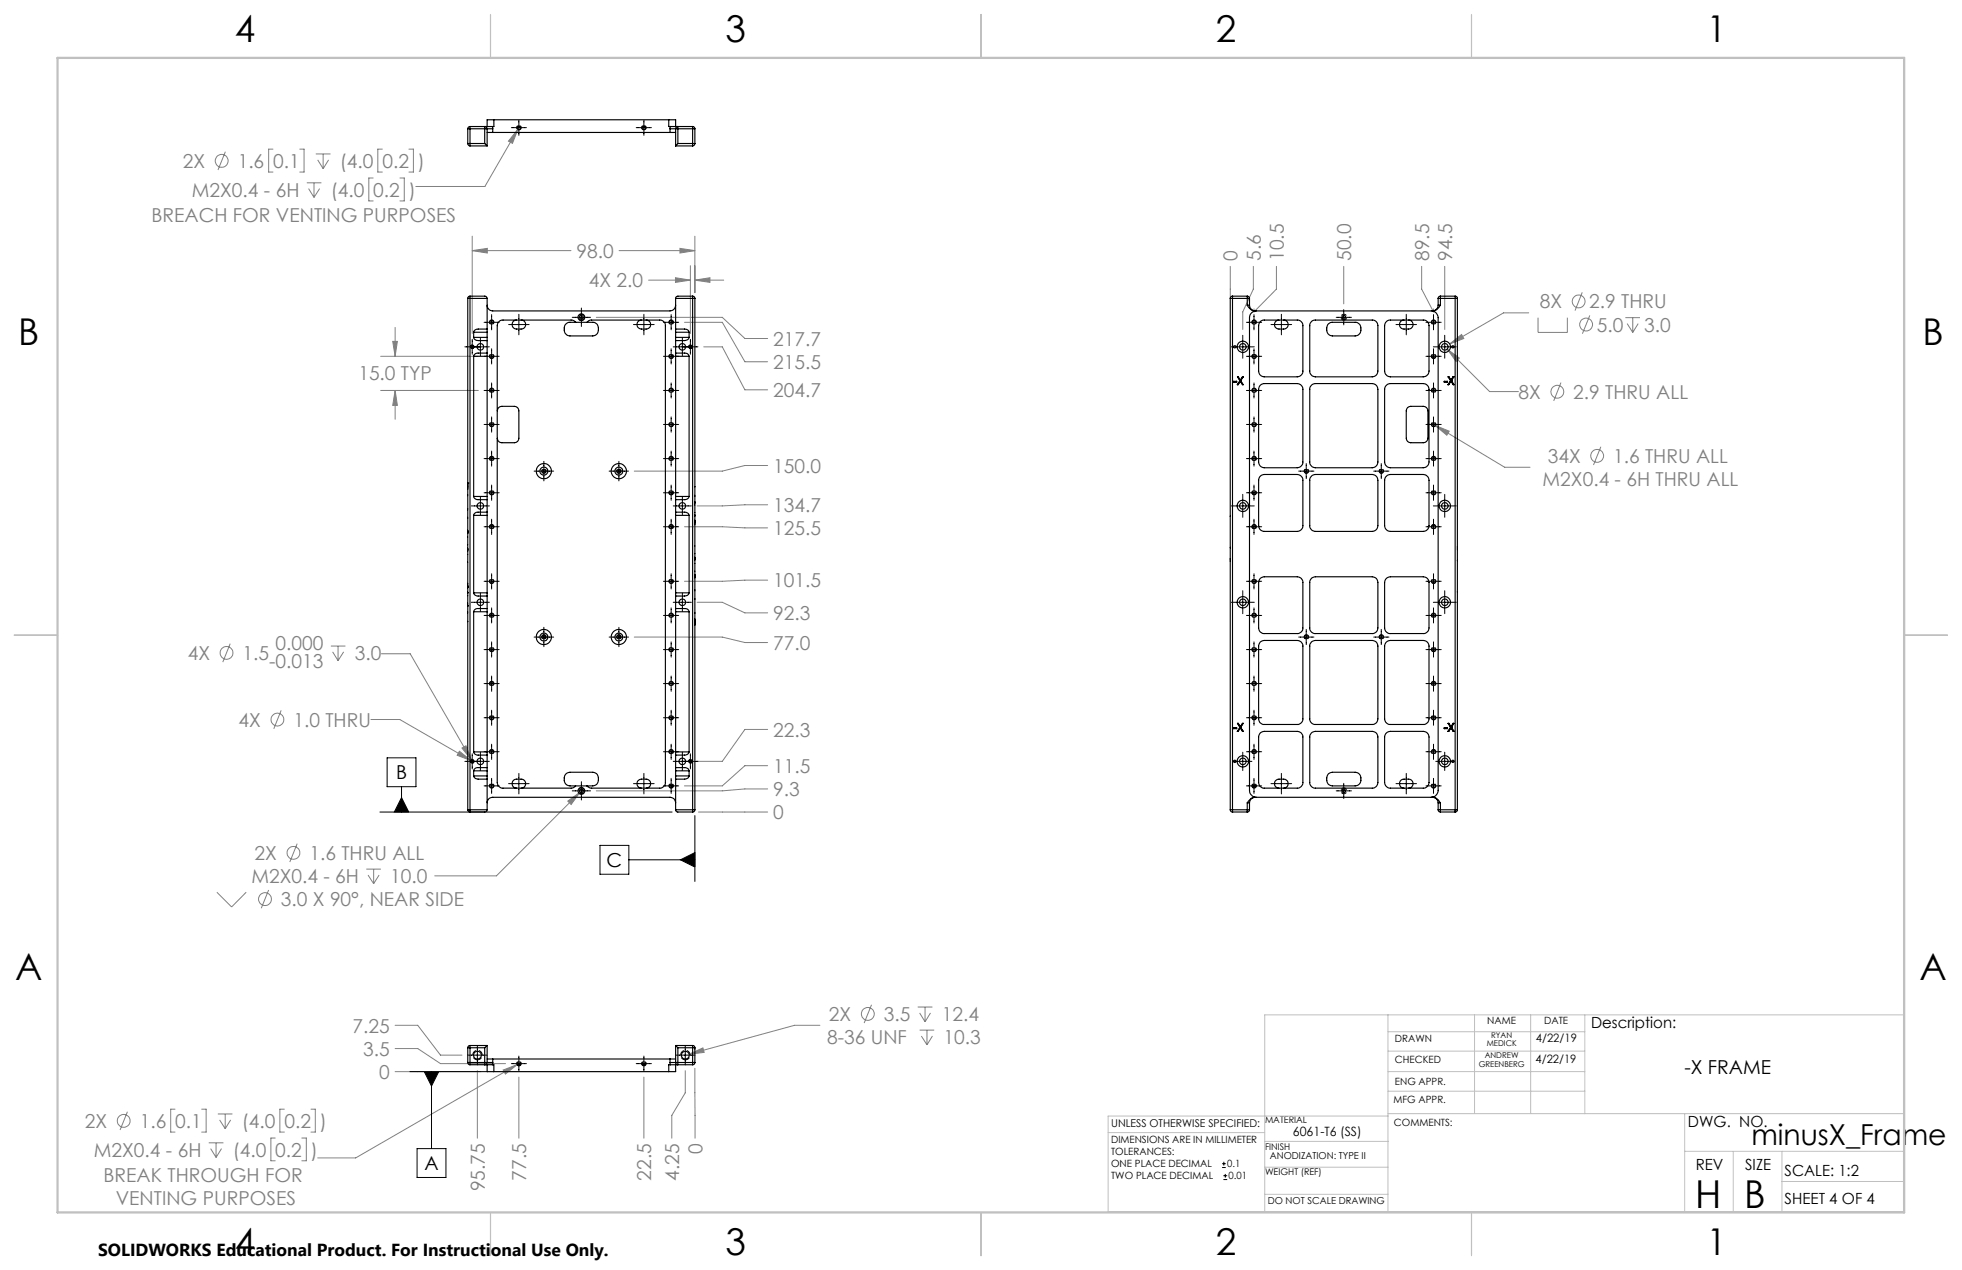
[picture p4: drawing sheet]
<svg xmlns="http://www.w3.org/2000/svg" width="432mm" height="279mm" viewBox="0 0 432 279" stroke-linecap="round" stroke-linejoin="round" font-family="sans-serif">
<g fill="none" stroke="#808080" stroke-width=".22">
<path d="M49.6 33.4l-1.6 4M60.1 32.8h-1v5.1h1M66 32.8h.9v5.1h-.9M69.5 33.9h3.2M69.9 35.2l1.2 1.9M71.1 33.9v3.2M72.3 35.2l-1.2 1.9M82.1 39.2h-.9v5h.9M84.1 32.8h-1v5.1h1M88 39.2h1v5h-1M90 32.8h1v5.1h-1M114 28.4l-1.2 3.1-.9-.5z"/>
<path d="M114 28.4l-7.3 12.6h-15.2M67.5 40.2h3.2M67.9 41.5l1.2 1.9M69.1 40.2v3.2M70.3 41.5l-1.2 1.9M103.9 55.1l3.3-.5v1.1zM103.9 52v21.4M103.9 55.1h21.8M136.2 55.1h16.7M149.6 54.6l3.3 .5-3.3 .6zM151.9 58.5v14.9M152.9 52v12.4"/>
<path d="M270.8 58.6v7.1M275.8 58.6v5l-2.3 5v3.9M280.9 58.6v5l-4.9 5v-.7M295.7 58.6v8.3M312.9 58.6v5l2.6 5v-.7M318 58.6v13.9M83.8 78.4h21.5M86.4 75.1h1.1l-.5 3.3zM87 72v6.4M131.2 69.8h27.8l4.9 4.7h5M142.7 61.6h9.2M148.7 61.1l3.2 .5-3.2 .5z"/>
<path d="M150.6 70.9h8.4l4.9 8.7h5M152.9 61.6l3.3-.5v1zM152.9 61.6h6.4M154.9 76.3h4.1l4.9 9.5h5M318.5 76.8l2.7 2-.7 .7zM318.5 76.8l9.3 9.3h6.4M319.1 75.7l2.6-2.1 .5 .9zM336.4 68.8h-5.5l-11.8 6.9M338.5 69.9v3.2h6.4v-3.2M348.2 64.3l-1.6 4M349.9 69.4l-1.6 4M357.7 69.9h3.2"/>
<path d="M358.1 71.2l1.2 1.9M359.3 69.9v3.2M360.5 71.2l-1.2 1.9M83.8 85.9h21.5M87 85.9l.5 3.3h-1.1zM87 85.9v6.4M315.8 93.6l3.1 1.3-.5 .8zM315.8 93.6l15.4 9.2h5.5M343.5 84.2l-1.6 4M352.3 98.3l-1.6 4M150.6 115.9h8.4l4.9 .2h5M168.9 102.4h-5l-4.9 1.2h-19.4"/>
<path d="M168.9 111.1l-15.5 .2M153.4 132.5h5.6l4.9 2.3h5M168.9 127.6h-5l-4.9 .3h-8.4M50.7 141.6l-1.7 4.1M61.9 156.3l-1.6 4M72.8 142.1h3.2M73.2 143.4l1.2 1.9M74.4 142.1v3.2M75.6 143.4l-1.2 1.9M81.6 158.3h6.4l15.7 9.1M83.9 143.8h6.4l13.5 23.4M139.6 140.2h19.4l4.9 1.2h5"/>
<path d="M101.1 165.3l2.6 2.1-3.1-1.2zM101.7 164.6l.9-.5 1.2 3.1zM125 176.2l2.7-1.9-2 2.7zM127.7 174.3l-18.4 18.4h-13.6M153.7 178.6h15.2M168.9 173.6h-5l-4.9 .4h-27.8M168.9 168.5h-5l-4.9 4.4h-8.4M168.9 160.5h-5l-4.9 7h-5.6M47.7 196.3l3.3 3.2 3.2-3.2M59.1 195.8l-1.6 4M65.4 185.6l-1.6 4.1M80.6 191.2h3.2"/>
<path d="M81 192.5l1.2 1.9M82.2 191.2v3.2M83.4 192.5l-1.2 1.9M87 235.8h18.9M87 225.6h4.9l5 6.5h4.8M87 230.7h4.9l5 3.3h14.4M105.1 235.5v14.9M110.7 235.4l3.1-1.2-2.6 2.1zM113.8 234.2l-35.5 20.5h-8.4M114.2 237v13.4M141.7 237v13.4M150.8 235.5v4.9l-3 5v5"/>
<path d="M151.7 231.9l3-1.4 .3 1zM152.9 235l.1 15.4M180.4 225.6h-5.5l-23.2 6.3M191.8 221.1l-1.6 4M202 221.5h3.2M202.4 222.8l1.2 2M202.4 226.6h3.2M202.8 227.9l1.2 2M203.6 221.5v3.3M204 226.6v3.3M204.8 222.8l-1.2 2M205.2 227.9l-1.2 2"/>
<path d="M28 244.6l-1.6 4M38.5 244h-.9v5.1h.9M44.4 244h1v5.1h-1M45.9 251.4h3.3M46.4 252.7l1.2 1.9M47.6 251.4v3.2M47.9 245.1h3.3M48.3 246.4l1.3 1.9M48.8 252.7l-1.2 1.9M49.6 245.1v3.2M50.8 246.4l-1.2 1.9M60.6 250.4h-1v5h1"/>
<path d="M62.6 244h-1v5.1h1M66.4 250.4h1v5h-1M68.4 244h1v5.1h-1"/>
<circle cx="48.8" cy="35.4" r="1.41"/>
<circle cx="347.4" cy="66.3" r="1.42"/>
<circle cx="349.1" cy="71.4" r="1.41"/>
<circle cx="342.8" cy="86.2" r="1.41"/>
<circle cx="351.5" cy="100.3" r="1.42"/>
<circle cx="49.9" cy="143.6" r="1.4"/>
<circle cx="61.1" cy="158.3" r="1.41"/>
<circle cx="58.3" cy="197.8" r="1.41"/>
<circle cx="64.6" cy="187.6" r="1.42"/>
<circle cx="191" cy="223.1" r="1.41"/>
<circle cx="27.2" cy="246.6" r="1.41"/>
</g>
<g fill="none" stroke="#000" stroke-width=".22">
<path d="M112.5 28.1h3.4M114.2 26.4v3.4M140 28.1h3.4M141.7 26.4v3.4M102.3 76.3h5.4M103.9 75.9l-.2 .1-.1 .3M103.9 74.6v3.3M104.3 76.3l-.2 .4h-.2M105.7 74.3v4M106.5 70.9h3.4M106.5 78.4h3.4M108.2 69.2v3.4"/>
<path d="M108.2 76.7v3.4M111.9 71.4h4.6M114.2 69.1v4.6M125.9 69.8h4.1M128 67.8v4M139.4 71.4h4.6M141.7 69.1v4.6M146 70.9h3.4M146 78.4h3.4M147.7 69.2v3.4M147.7 76.7v3.4M148.2 76.3h5.4"/>
<path d="M150.2 74.3v4M151.9 75.9l-.3 .4M151.9 74.6v3.3M152.3 76.3l-.1 .3-.3 .1M271 76.3h5M273.5 73.8v5M274.3 70.9h3.4M274.3 78.4h3.4M276 69.2v3.4M276 76.7v3.4M279.7 71.4h4.6M282 69.1v4.6"/>
<path d="M294.1 69.8h3.3M295.7 68.1v3.4M307.2 71.4h4.5M309.5 69.1v4.6M313.8 70.9h3.4M313.8 78.4h3.4M315.5 76.3h5M315.5 69.2v3.4M315.5 76.7v3.4M318 73.8v5M106.5 85.9h3.4M106.5 93.4h3.4"/>
<path d="M108.2 84.2v3.4M108.2 91.7v3.4M108.2 99.2v3.4M146 85.9h3.4M146 93.4h3.4M147.7 84.2v3.4M147.7 91.7v3.4M147.7 99.2v3.4M274.3 85.9h3.4M274.3 93.4h3.4M276 84.2v3.4M276 91.7v3.4"/>
<path d="M276 99.2v3.4M313.8 85.9h3.4M313.8 93.4h3.4M315.5 84.2v3.4M315.5 91.7v3.4M315.5 99.2v3.4M103.7 111.3h4M105.7 109.3v4M106.5 100.9h3.4M106.5 115.9h3.4M106.5 108.4h3.4M108.2 106.7v3.4"/>
<path d="M108.2 114.2v3.4M117.5 103.6h4.3M119.7 101.5v4.3M134.1 103.6h4.2M136.2 101.5v4.3M146 100.9h3.4M146 115.9h3.4M146 108.4h3.4M147.7 106.7v3.4M147.7 114.2v3.4M148.2 111.3h4M150.2 109.3v4"/>
<path d="M271 111.3h5M273.5 108.8v5M274.3 100.9h3.4M274.3 115.9h3.4M274.3 108.4h3.4M276 106.7v3.4M276 114.2v3.4M285.8 103.6h3.4M287.5 102v3.3M302.3 103.6h3.4M304 102v3.3M313.8 100.9h3.4"/>
<path d="M313.8 115.9h3.4M313.8 108.4h3.4M315.5 111.3h5M315.5 106.7v3.4M315.5 114.2v3.4M318 108.8v5M103.7 132.5h4M105.7 130.5v4M106.5 127.9h3.4M106.5 135.4h3.4M108.2 126.2v3.4M108.2 133.7v3.4"/>
<path d="M119.7 138v4.3M136.2 138v4.3M146 127.9h3.4M146 135.4h3.4M147.7 126.2v3.4M147.7 133.7v3.4M148.2 132.5h4M150.2 130.5v4M271 132.5h5M273.5 130v5M274.3 127.9h3.4M274.3 135.4h3.4"/>
<path d="M276 126.2v3.4M276 133.7v3.4M287.5 138.5v3.3M304 138.5v3.3M313.8 127.9h3.4M313.8 135.4h3.4M315.5 132.5h5M315.5 126.2v3.4M315.5 133.7v3.4M318 130v5M106.5 157.9h3.4M106.5 142.9h3.4"/>
<path d="M106.5 150.4h3.4M108.2 141.2v3.4M108.2 148.7v3.4M108.2 156.2v3.4M117.5 140.2h4.3M134.1 140.2h4.2M146 157.9h3.4M146 142.9h3.4M146 150.4h3.4M147.7 141.2v3.4M147.7 148.7v3.4M147.7 156.2v3.4"/>
<path d="M274.3 157.9h3.4M274.3 142.9h3.4M274.3 150.4h3.4M276 141.2v3.4M276 148.7v3.4M276 156.2v3.4M285.8 140.2h3.4M302.3 140.2h3.4M313.8 157.9h3.4M313.8 142.9h3.4M313.8 150.4h3.4M315.5 141.2v3.4"/>
<path d="M315.5 148.7v3.4M315.5 156.2v3.4M83.6 178.6h64.3M85.2 166.7h6.3v6.4h-6.3zM88.4 175.5l1.6 3.1h-3.2zM88.4 173.1v5.5M102.3 167.5h5.4M103.9 167.1l-.2 .1-.1 .3M103.9 165.8v3.4M104.3 167.5l-.4 .4M105.7 165.5v4M106.5 172.9h3.4"/>
<path d="M106.5 165.4h3.4M108.2 163.7v3.4M108.2 171.2v3.4M111.9 172.4h4.6M114.2 170.1v4.6M125.9 174h4.1M128 172v4M139.4 172.4h4.6M141.7 170.1v4.6M146 172.9h3.4M146 165.4h3.4M147.7 163.7v3.4"/>
<path d="M147.7 171.2v3.4M148.2 167.5h5.4M150.2 165.5v4M151.9 167.1l-.3 .4M151.9 165.8v3.4M152.3 167.5l-.4 .4M152.9 179.4v14.5M271.5 167.5h4M273.5 165.5v4M274.3 172.9h3.4M274.3 165.4h3.4M276 163.7v3.4"/>
<path d="M276 171.2v3.4M279.7 172.4h4.6M282 170.1v4.6M294.1 174h3.3M295.7 172.3v3.4M307.2 172.4h4.5M309.5 170.1v4.6M313.8 172.9h3.4M313.8 165.4h3.4M315.5 163.7v3.4M315.5 171.2v3.4M316 167.5h4"/>
<path d="M318 165.5v4M132 186h6.4v6.3h-6.4zM138.4 189.2h14.5M149.8 189.2l3.1-1.6v3.1zM90.2 235.8h17.2M93.4 235.8h3.2l-1.6 3.1zM95 235.8v16.9M102.9 232.1h4.3M105.1 230v4.3M112.5 234h3.4M114.2 232.3v3.4M140 234h3.4"/>
<path d="M141.7 232.3v3.4M148.7 232.1h4.3M150.8 230v4.3M91.8 252.7h6.3v6.3h-6.3zM269 256.9h.8M269 256h.8M269.2 259.5h.9M269.2 258.7h.9M269.3 255.6v.8M269.7 258.3v.8"/>
</g>
<g fill="none" stroke="#000" stroke-width=".22" stroke-dasharray="1.3 .6" stroke-linecap="butt">
<path d="M114.2 28.6a.5 .5 0 0 1-.4-.7 .5 .5 0 0 1 .8-.1 .5 .5 0 0 1-.3 .8h-.1M141.7 28.6a.5 .5 0 0 1-.4-.7 .5 .5 0 0 1 .8-.1 .5 .5 0 0 1-.3 .8h-.1M108.2 70.4a.5 .5 0 0 0-.4 .7 .5 .5 0 0 0 .8 .1 .5 .5 0 0 0-.3-.8h-.1M108.2 78.9a.5 .5 0 0 1-.4-.7 .5 .5 0 0 1 .8-.1 .5 .5 0 0 1-.3 .8h-.1M147.7 70.4a.5 .5 0 0 0-.4 .7 .5 .5 0 0 0 .8 .1 .5 .5 0 0 0-.3-.8h-.1M147.7 78.9a.5 .5 0 0 1-.4-.7 .5 .5 0 0 1 .8-.1 .5 .5 0 0 1-.3 .8h-.1M276 70.4a.5 .5 0 0 1 .5 .7 .5 .5 0 0 1-.9 .1 .5 .5 0 0 1 .3-.8h.1M276 78.9a.5 .5 0 0 0 .5-.7 .5 .5 0 0 0-.9-.1 .5 .5 0 0 0 .3 .8h.1M315.5 70.4a.5 .5 0 0 1 .5 .7 .5 .5 0 0 1-.9 .1 .5 .5 0 0 1 .3-.8h.1M315.5 78.9a.5 .5 0 0 0 .5-.7 .5 .5 0 0 0-.9-.1 .5 .5 0 0 0 .3 .8h.1M108.2 85.4a.5 .5 0 0 0-.4 .7 .5 .5 0 0 0 .8 .1 .5 .5 0 0 0-.3-.8h-.1M108.2 93.9a.5 .5 0 0 1-.4-.7 .5 .5 0 0 1 .8-.1 .5 .5 0 0 1-.3 .8h-.1"/>
<path d="M147.7 85.4a.5 .5 0 0 0-.4 .7 .5 .5 0 0 0 .8 .1 .5 .5 0 0 0-.3-.8h-.1M147.7 93.9a.5 .5 0 0 1-.4-.7 .5 .5 0 0 1 .8-.1 .5 .5 0 0 1-.3 .8h-.1M276 85.4a.5 .5 0 0 1 .5 .7 .5 .5 0 0 1-.9 .1 .5 .5 0 0 1 .3-.8h.1M276 93.9a.5 .5 0 0 0 .5-.7 .5 .5 0 0 0-.9-.1 .5 .5 0 0 0 .3 .8h.1M315.5 85.4a.5 .5 0 0 1 .5 .7 .5 .5 0 0 1-.9 .1 .5 .5 0 0 1 .3-.8h.1M315.5 93.9a.5 .5 0 0 0 .5-.7 .5 .5 0 0 0-.9-.1 .5 .5 0 0 0 .3 .8h.1M108.2 100.4a.5 .5 0 0 0-.4 .7 .5 .5 0 0 0 .8 .1 .5 .5 0 0 0-.3-.8h-.1M108.2 115.4a.5 .5 0 0 0-.4 .7 .5 .5 0 0 0 .8 .1 .5 .5 0 0 0-.3-.8h-.1M108.2 108.9a.5 .5 0 0 1-.4-.7 .5 .5 0 0 1 .8-.1 .5 .5 0 0 1-.3 .8h-.1M119.7 104.1a.5 .5 0 0 1-.4-.7 .5 .5 0 0 1 .8-.1 .5 .5 0 0 1-.3 .8h-.1M136.2 104.1a.5 .5 0 0 1-.4-.7 .5 .5 0 0 1 .8-.1 .5 .5 0 0 1-.3 .8h-.1M147.7 100.4a.5 .5 0 0 0-.4 .7 .5 .5 0 0 0 .8 .1 .5 .5 0 0 0-.3-.8h-.1"/>
<path d="M147.7 115.4a.5 .5 0 0 0-.4 .7 .5 .5 0 0 0 .8 .1 .5 .5 0 0 0-.3-.8h-.1M147.7 108.9a.5 .5 0 0 1-.4-.7 .5 .5 0 0 1 .8-.1 .5 .5 0 0 1-.3 .8h-.1M276 100.4a.5 .5 0 0 1 .5 .7 .5 .5 0 0 1-.9 .1 .5 .5 0 0 1 .3-.8h.1M276 115.4a.5 .5 0 0 1 .5 .7 .5 .5 0 0 1-.9 .1 .5 .5 0 0 1 .3-.8h.1M276 108.9a.5 .5 0 0 0 .5-.7 .5 .5 0 0 0-.9-.1 .5 .5 0 0 0 .3 .8h.1M287.5 104.1a.5 .5 0 0 0 .5-.7 .5 .5 0 0 0-.9-.1 .5 .5 0 0 0 .3 .8h.1M304 104.1a.5 .5 0 0 0 .5-.7 .5 .5 0 0 0-.9-.1 .5 .5 0 0 0 .3 .8h.1M315.5 100.4a.5 .5 0 0 1 .5 .7 .5 .5 0 0 1-.9 .1 .5 .5 0 0 1 .3-.8h.1M315.5 115.4a.5 .5 0 0 1 .5 .7 .5 .5 0 0 1-.9 .1 .5 .5 0 0 1 .3-.8h.1M315.5 108.9a.5 .5 0 0 0 .5-.7 .5 .5 0 0 0-.9-.1 .5 .5 0 0 0 .3 .8h.1M108.2 128.4a.5 .5 0 0 0 .5-.7 .5 .5 0 0 0-.9-.1 .5 .5 0 0 0 .3 .8h.1M108.2 134.9a.5 .5 0 0 1 .5 .7 .5 .5 0 0 1-.9 .1 .5 .5 0 0 1 .3-.8h.1"/>
<path d="M119.7 139.6a.5 .5 0 0 1 .5 .8 .5 .5 0 0 1-.9 0 .5 .5 0 0 1 .3-.8h.1M136.2 139.6a.5 .5 0 0 1 .5 .8 .5 .5 0 0 1-.9 0 .5 .5 0 0 1 .3-.8h.1M147.7 128.4a.5 .5 0 0 0 .5-.7 .5 .5 0 0 0-.9-.1 .5 .5 0 0 0 .3 .8h.1M147.7 134.9a.5 .5 0 0 1 .5 .7 .5 .5 0 0 1-.9 .1 .5 .5 0 0 1 .3-.8h.1M276 128.4a.5 .5 0 0 1-.4-.7 .5 .5 0 0 1 .8-.1 .5 .5 0 0 1-.3 .8h-.1M276 134.9a.5 .5 0 0 0-.4 .7 .5 .5 0 0 0 .8 .1 .5 .5 0 0 0-.3-.8h-.1M287.5 139.6a.5 .5 0 0 0-.4 .8 .5 .5 0 0 0 .8 0 .5 .5 0 0 0-.3-.8h-.1M304 139.6a.5 .5 0 0 0-.4 .8 .5 .5 0 0 0 .8 0 .5 .5 0 0 0-.3-.8h-.1M315.5 128.4a.5 .5 0 0 1-.4-.7 .5 .5 0 0 1 .8-.1 .5 .5 0 0 1-.3 .8h-.1M315.5 134.9a.5 .5 0 0 0-.4 .7 .5 .5 0 0 0 .8 .1 .5 .5 0 0 0-.3-.8h-.1M108.2 158.4a.5 .5 0 0 0 .5-.7 .5 .5 0 0 0-.9-.1 .5 .5 0 0 0 .3 .8h.1M108.2 143.4a.5 .5 0 0 0 .5-.7 .5 .5 0 0 0-.9-.1 .5 .5 0 0 0 .3 .8h.1"/>
<path d="M108.2 149.9a.5 .5 0 0 1 .5 .7 .5 .5 0 0 1-.9 .1 .5 .5 0 0 1 .3-.8h.1M147.7 158.4a.5 .5 0 0 0 .5-.7 .5 .5 0 0 0-.9-.1 .5 .5 0 0 0 .3 .8h.1M147.7 143.4a.5 .5 0 0 0 .5-.7 .5 .5 0 0 0-.9-.1 .5 .5 0 0 0 .3 .8h.1M147.7 149.9a.5 .5 0 0 1 .5 .7 .5 .5 0 0 1-.9 .1 .5 .5 0 0 1 .3-.8h.1M276 158.4a.5 .5 0 0 1-.4-.7 .5 .5 0 0 1 .8-.1 .5 .5 0 0 1-.3 .8h-.1M276 143.4a.5 .5 0 0 1-.4-.7 .5 .5 0 0 1 .8-.1 .5 .5 0 0 1-.3 .8h-.1M276 149.9a.5 .5 0 0 0-.4 .7 .5 .5 0 0 0 .8 .1 .5 .5 0 0 0-.3-.8h-.1M315.5 158.4a.5 .5 0 0 1-.4-.7 .5 .5 0 0 1 .8-.1 .5 .5 0 0 1-.3 .8h-.1M315.5 143.4a.5 .5 0 0 1-.4-.7 .5 .5 0 0 1 .8-.1 .5 .5 0 0 1-.3 .8h-.1M315.5 149.9a.5 .5 0 0 0-.4 .7 .5 .5 0 0 0 .8 .1 .5 .5 0 0 0-.3-.8h-.1M108.2 173.4a.5 .5 0 0 0 .5-.7 .5 .5 0 0 0-.9-.1 .5 .5 0 0 0 .3 .8h.1M108.2 164.9a.5 .5 0 0 1 .5 .7 .5 .5 0 0 1-.9 .1 .5 .5 0 0 1 .3-.8h.1"/>
<path d="M147.7 173.4a.5 .5 0 0 0 .5-.7 .5 .5 0 0 0-.9-.1 .5 .5 0 0 0 .3 .8h.1M147.7 164.9a.5 .5 0 0 1 .5 .7 .5 .5 0 0 1-.9 .1 .5 .5 0 0 1 .3-.8h.1M276 173.4a.5 .5 0 0 1-.4-.7 .5 .5 0 0 1 .8-.1 .5 .5 0 0 1-.3 .8h-.1M276 164.9a.5 .5 0 0 0-.4 .7 .5 .5 0 0 0 .8 .1 .5 .5 0 0 0-.3-.8h-.1M315.5 173.4a.5 .5 0 0 1-.4-.7 .5 .5 0 0 1 .8-.1 .5 .5 0 0 1-.3 .8h-.1M315.5 164.9a.5 .5 0 0 0-.4 .7 .5 .5 0 0 0 .8 .1 .5 .5 0 0 0-.3-.8h-.1M114.2 234.5a.5 .5 0 0 1-.4-.7 .5 .5 0 0 1 .8-.1 .5 .5 0 0 1-.3 .8h-.1M141.7 234.5a.5 .5 0 0 1-.4-.7 .5 .5 0 0 1 .8-.1 .5 .5 0 0 1-.3 .8h-.1"/>
</g>
<path d="M128 70.4a.65 .65 0 0 1-.6-.9 .65 .65 0 0 1 1.1-.1 .65 .65 0 0 1-.4 1h-.1M295.8 70.4a.65 .65 0 0 0 .5-.9 .65 .65 0 0 0-1.1-.1 .65 .65 0 0 0 .4 1h.2M128 173.3a.65 .65 0 0 1 .5 1 .65 .65 0 0 1-1.1 .1 .65 .65 0 0 1 .4-1.1h.2M295.8 173.3a.65 .65 0 0 0-.6 1 .65 .65 0 0 0 1.1 .1 .65 .65 0 0 0-.4-1.1h-.1" fill="none" stroke="#000" stroke-width=".22" stroke-dasharray="1.3 .6" stroke-dashoffset=".5" stroke-linecap="butt"/>
<path d="M105.1 233.2a1.04 1.04 0 0 1-.9-1.6 1.04 1.04 0 0 1 1.7-.1 1.04 1.04 0 0 1-.7 1.6l-.1 .1M150.8 233.2a1.04 1.04 0 0 1-.9-1.6 1.04 1.04 0 0 1 1.8-.1 1.04 1.04 0 0 1-.7 1.6l-.2 .1" fill="none" stroke="#000" stroke-width=".22" stroke-dasharray="1.3 .6" stroke-dashoffset=".2" stroke-linecap="butt"/>
<path d="M418.9 223.3v43.3" fill="none" stroke="#c0c0c0" stroke-width=".22" stroke-dasharray="15.2 1.3 1.3 1.3" stroke-dashoffset="5"/>
<g fill="none" stroke="#c0c0c0" stroke-width=".22">
<path d="M305.5 223.3v43.3M305.5 235.8h43.3M305.5 231.2h43.3M305.5 227h43.3M324.5 223.3v21.7M336.9 223.3v21.7M348.8 223.3v21.7M243.9 249.2h34.4M278.3 256.8h27.2M278.3 251.1h27.3M305.5 245h113.4M305.5 240.1h43.3"/>
<path d="M305.5 245.5h-61.6v21.1h175M370.8 245v21.6M370.8 253.3h48.1M381.5 253.3v13.3M392.2 259.9h26.7M392.2 253.3v13.3M278.3 262.7h27.2M418.9 265.1v-41.8h-140.6v43.3"/>
</g>
<path d="M108 3.2v9.5M215.9 3.2v9.5M323.8 3.2v9.5M3.1 139.7h9.6M419.1 139.7h9.5M108 266.7v9.6M215.9 266.7v9.6M323.8 266.7v9.6" fill="none" stroke="#c0c0c0" stroke-width=".25"/>
<path d="M12.7 12.7h406.4v254h-406.4z" fill="none" stroke="#c0c0c0" stroke-width=".5"/>
<path d="M125 176.2l.7 .8 2-2.7zM86.4 75.1h1.1l-.5 3.3zM87 85.9l.5 3.3h-1.1zM152.9 61.6l3.3-.5v1zM148.7 61.1l3.2 .5-3.2 .5zM149.6 54.6l3.3 .5-3.3 .6zM103.9 55.1l3.3-.5v1.1zM101.7 164.6l2.1 2.6-1.2-3.1zM101.1 165.3l-.5 .9 3.1 1.2zM110.7 235.4l.5 .9 2.6-2.1zM151.7 231.9l3.3-.4-.3-1zM114 28.4l-2.1 2.6 .9 .5zM319.1 75.7l3.1-1.2-.5-.9zM315.8 93.6l2.6 2.1 .5-.8zM318.5 76.8l2 2.7 .7-.7z" fill="#808080"/>
<path d="M88.4 175.5l1.6 3.1h-3.2zM149.8 189.2l3.1 1.5v-3.1zM103.6 167.5l.3 .4v-.4zM103.9 167.1v.4h.4l-.1-.3zM103.6 76.3l.3 .4v-.4zM103.9 75.9v.4h.4l-.1-.3zM151.6 167.5l.3 .4v-.4zM151.9 167.1v.4h.4l-.1-.3zM151.6 76.3l.1 .3 .2 .1v-.4zM151.9 75.9v.4h.4l-.1-.3zM93.4 235.8l1.6 3.1 1.6-3.1z" fill="#000"/>
<g fill="none" stroke="#000" stroke-width=".25">
<path d="M102.9 28.3h.5M102.9 31.6h.5M102.9 31.6l.2 .3 .3 .2M102.9 28.3v3.3M103.4 27.8v.5M103.4 27.8l-.3 .2-.2 .3M103.4 31.6v.5M103.4 28.3v3.3M103.4 28.3h3.3M103.4 27.8h3.3M103.4 31.6h3.3M103.4 32.1h3.8"/>
<path d="M106.7 28.3h.5M106.7 27.8v.5M106.7 27.8l.3 .2 .2 .3M106.7 31.6l.5 .5M106.7 27.8h1.7M106.7 28.3v3.3M107.2 28.3h1.2M107.2 29.1h1.2M107.2 28.3v3.8M108.4 27.8v.5M108.4 28.3v.8M108.4 29.1h39.1"/>
<path d="M108.7 26.4h-1.5v1.4M108.7 26.4v1.4h-.3M108.7 26.4h38.5M113.9 27.8h.6M141.4 27.8h.6M147.2 26.4h1.5v1.4M147.2 26.4v1.4h.3M147.5 28.3h1.2M147.5 29.1h1.2M147.5 28.3v.8M147.5 27.8v.5M147.5 27.8h1.7"/>
<path d="M148.7 28.3h.5M148.7 28.3v3.8M148.7 32.1h3.7M149.2 31.6l-.5 .5M149.2 27.8v.5M149.2 27.8l-.4 .2-.1 .3M149.2 28.3v3.3M149.2 28.3h3.2M149.2 27.8h3.2M149.2 31.6h3.2M152.4 27.8v.5M152.4 28.3h.5"/>
<path d="M152.4 31.6h.5M152.4 27.8l.4 .2 .1 .3M152.4 31.6v.5M152.4 28.3v3.3M152.9 31.6v.3l-.5 .2M152.9 28.3v3.3M102.9 65.7h.5M102.9 65.7v41.4M103.4 65.2h3.4l.4 .2v.3M103.4 65.2v.5M103.4 65.2l-.3 .1-.2 .4M103.4 65.7h3.8"/>
<path d="M103.4 65.7v112.5M104.2 74.2a.89 .89 0 0 0 1 .7h2M104.2 78.4h3M104.2 74.2h3M104.2 73.1h3M104.2 73.1v1.1M104.2 78.4v30.8M107.2 77.7h-2a.88 .88 0 0 0-1 .7M107.2 77.7v.7M107.2 74.2v.7M107.2 72.4h-2a.93 .93 0 0 0-1 .7M107.2 72.4v.7"/>
<path d="M107.2 67.1a1.26 1.26 0 0 0 1.2 1.3h39.1a1.26 1.26 0 0 0 1.2-1.3M107.2 65.7v6.7M107.2 73.1v1.1M107.2 74.9v2.8M107.2 78.4v30.8M113.7 70.4a.99 .99 0 0 0-1 1 .99 .99 0 0 0 1 1h1a.99 .99 0 0 0 1-1 .99 .99 0 0 0-1-1M124.4 71.4l.8-.5h5.3a1.52 1.52 0 0 1 1.2 1.5 1.52 1.52 0 0 1-1.2 1.5h-5.1a1.55 1.55 0 0 1-1-2.5zM126.7 70.9l-.7-.5h-15.3a1.26 1.26 0 0 0-1.3 1.2v100.6a1.26 1.26 0 0 0 1.3 1.2h15.1l.9-.5M129.2 70.9l.7-.5h15.3a1.21 1.21 0 0 1 1.2 1.2v100.6a1.21 1.21 0 0 1-1.2 1.2h-15.2l-.8-.5M141.2 70.4a.99 .99 0 0 0-1 1 .99 .99 0 0 0 1 1 1.76 1.76 0 0 0 1.8-.4 1 1 0 0 0 .1-1 1 1 0 0 0-.9-.6M148.7 77.7h2a.85 .85 0 0 1 1 .7M148.7 72.4h2a.93 .93 0 0 1 1 .7"/>
<path d="M148.7 77.7v.7M148.7 74.2v.7M148.7 72.4v.7M148.7 78.4h3M148.7 74.2h3M148.7 65.7v6.7M148.7 73.1v1.1M148.7 74.9v2.8M148.7 78.4v30.8M148.7 65.7h3.7M148.7 73.1h3M151.7 74.2a.95 .95 0 0 1-1 .7h-2"/>
<path d="M151.7 73.1v1.1M151.7 78.4v30.8M152.4 65.2v.5M152.4 65.2h-3.3l-.3 .1-.1 .4M152.4 65.7h.5M152.4 65.2l.5 .2v.3M152.4 65.7v112.5M152.9 65.7v44.8M270.8 65.7h.5M270.8 65.7v112.5M271.3 65.2v.5M271.3 65.2h-.3l-.2 .5"/>
<path d="M271.3 65.7h3.2M271.3 65.2h3.2M271.3 65.7v112.5M274.5 65.2v.5M274.5 67.1l.1 .3a1.85 1.85 0 0 0 1.6 1M274.5 67.1h.5M274.5 65.7h.5M274.5 65.2h.3l.2 .5M274.5 65.7v1.4M275 67.1a1.33 1.33 0 0 0 1.3 1.3M275 65.7v1.4M277.4 70.8l.6-.4h7.5a1.21 1.21 0 0 1 1.2 1.2v10a1.26 1.26 0 0 1-1.2 1.3h-7.3a1.26 1.26 0 0 1-1.2-1.3v-10z"/>
<path d="M281.5 70.4a.99 .99 0 0 0-1 1 .99 .99 0 0 0 1 1h1a.99 .99 0 0 0 1-1 .99 .99 0 0 0-1-1M288.6 70.8l.6-.4h12.8a1.21 1.21 0 0 1 1.2 1.2v10a1.26 1.26 0 0 1-1.2 1.3h-12.5a1.26 1.26 0 0 1-1.2-1.3v-10.2zM292.3 71.3l.7-.4h5.2a1.52 1.52 0 0 1 1.3 1.5 1.52 1.52 0 0 1-1.3 1.5h-5a1.56 1.56 0 0 1-.9-2.6zM304.9 70.9l.9-.5h7.4a1.26 1.26 0 0 1 1.3 1.2v10a1.33 1.33 0 0 1-1.3 1.3h-7.2a1.33 1.33 0 0 1-1.3-1.3v-10zM309 70.4a.99 .99 0 0 0-1 1 .99 .99 0 0 0 1 1h1a.99 .99 0 0 0 1-1 .99 .99 0 0 0-1-1M316.5 65.7h.5M316.5 67.1a1.33 1.33 0 0 1-1.3 1.3M316.5 67.1h.5M316.5 65.7v1.4M317 65.2h-.3l-.2 .5M317 65.2v.5M317 67.1l-.2 .3a1.74 1.74 0 0 1-1.5 1"/>
<path d="M317 65.7h3.3M317 65.2h3.3M317 65.7v1.4M320.3 65.7h.4M320.3 65.2v.5M320.3 65.2h.2l.2 .5M320.3 65.7v112.5M320.7 65.7v112.5M109.4 90.4a1.02 1.02 0 0 1 1.1-1h2.7a.96 .96 0 0 1 1 1v6a.96 .96 0 0 1-1 1h-2.7a1.02 1.02 0 0 1-1.1-1M271.5 84.1h.7M271.5 83.9h.7M271.5 83.9v.2"/>
<path d="M271.5 83.9l.1 .1M271.6 84l-.1 .1M271.6 84h.5M272.1 84l.1 .1M272.2 83.9v.2M272.2 83.9l-.1 .1M272.3 84.6h.2M272.3 82.9h.2M272.3 82.9l.6 .8M272.3 82.9l.2 .1M272.5 83l.5 .7M272.5 84.6h-.2"/>
<path d="M272.5 84.6h.1M272.5 82.9l.5 .7M272.5 82.9v.1M272.9 83.7h.1M272.9 83.7l-.6 .9M273 83.7h.1M273 83.6v.3M273 83.7l.5 .9M273 83.9l-.5 .7M273 83.9l.4 .7M273 83.7l-.5 .9M273 83.7l.6 .9"/>
<path d="M273.4 82.9h.2M273.4 84.6h.2M273.4 82.9l-.4 .7M273.4 82.9l.1 .1M273.5 83l-.5 .7M273.5 84.6h.1M273.5 84.6h-.1M273.6 82.9l-.6 .8M273.6 82.9l-.1 .1M277.4 84.8l.8-.4h7.3a1.26 1.26 0 0 1 1.2 1.3v15.9a1.26 1.26 0 0 1-1.2 1.3h-7.3a1.26 1.26 0 0 1-1.2-1.3v-15.9zM288.6 84.8l.9-.4h12.5a1.26 1.26 0 0 1 1.2 1.3v15.9a1.26 1.26 0 0 1-1.2 1.3h-12.5a1.26 1.26 0 0 1-1.2-1.3v-16.2zM304.9 84.9l.4-.3 .7-.2h7.2a1.33 1.33 0 0 1 1.3 1.3v15.9a1.33 1.33 0 0 1-1.3 1.3h-7.2a1.33 1.33 0 0 1-1.3-1.3v-15.9z"/>
<path d="M309.8 89.7l.7-.3h2.7a1.02 1.02 0 0 1 1.1 1v6a1.02 1.02 0 0 1-1.1 1h-2.7a.96 .96 0 0 1-1-1v-6zM317.9 84.1h.6M317.9 83.9h.6M317.9 83.9v.2M317.9 83.9l.1 .1M318 84h.4M318 84l-.1 .1M318.4 84l.1 .1M318.5 83.9v.2M318.5 83.9l-.1 .1M318.7 84.6h.1M318.7 82.9h.2"/>
<path d="M318.7 82.9l.5 .8M318.7 82.9l.1 .1M318.8 84.6h.1M318.8 84.6h-.1M318.8 83l.5 .7M318.9 82.9l.4 .7M318.9 82.9l-.1 .1M319.2 83.7l-.5 .9M319.2 83.7h.2M319.3 83.7h.1M319.3 83.9l-.5 .7M319.3 83.9l.5 .7"/>
<path d="M319.3 83.6v.3M319.3 83.7l.6 .9M319.3 83.7l-.5 .9M319.4 83.7l.6 .9M319.8 82.9h.2M319.8 82.9l-.5 .7M319.8 82.9v.1M319.8 84.6h.2M319.8 83l-.5 .7M319.9 84.6h-.1M319.9 84.6h.1M320 82.9l-.6 .8"/>
<path d="M320 82.9l-.2 .1M102.9 117.1v11.9M102.9 107.4v9.7M102.9 107.1v.3M102.9 116.8v.5v-.2M102.9 106.5v.6M102.9 106.3h.1M102.9 116.7v.4M104.2 109.2a.89 .89 0 0 0 1 .7h2M104.2 109.2h3M104.2 113.4h3M104.2 113.4v17"/>
<path d="M107.2 109.2v.7M107.2 112.7h-2a.88 .88 0 0 0-1 .7M107.2 112.7v.7M107.2 109.9v2.8M107.2 113.4v17M148.7 112.7h2a.93 .93 0 0 1 1 .7M148.7 112.7v.7M148.7 109.2v.7M148.7 109.2h3M148.7 109.9v2.8M148.7 113.4v17M148.7 113.4h3"/>
<path d="M151.7 109.2a.95 .95 0 0 1-1 .7h-2M151.7 113.4v17M152.9 110.5v2.9M152.9 113.4v.1M152.9 113.5v1.3M152.9 114.8v.3M152.9 115.1v7.8M152.9 114.5v.3M152.9 110.5v.2M152.9 115.4h.1M152.9 114.4v.4M270.8 113.5v.1"/>
<path d="M277.4 104.8l.8-.4h7.3a1.26 1.26 0 0 1 1.2 1.3v9.9a1.26 1.26 0 0 1-1.2 1.3h-7.3a1.26 1.26 0 0 1-1.2-1.3v-9.9zM288.6 104.8l.9-.4h12.5a1.26 1.26 0 0 1 1.2 1.3v9.9a1.26 1.26 0 0 1-1.2 1.3h-12.5a1.26 1.26 0 0 1-1.2-1.3v-10.2zM304.9 105l.4-.4 .7-.2h7.2a1.33 1.33 0 0 1 1.3 1.3v9.9a1.33 1.33 0 0 1-1.3 1.3h-7.2a1.33 1.33 0 0 1-1.3-1.3v-9.9zM102.9 133.3v.1M102.9 130.5v2.8M102.9 130.4v.1M102.9 129v1.4M102.9 128.7v.6M102.9 120.7v.5M102.9 133.1v.2M102.9 128.3v.1M102.9 129v.3"/>
<path d="M102.9 133.4v44.8M104.2 130.4a.89 .89 0 0 0 1 .7h2M104.2 134.6h3M104.2 130.4h3M104.2 134.6v30.8M107.2 133.9h-2a.88 .88 0 0 0-1 .7M107.2 133.9v.7M107.2 130.4v.7M107.2 131.1v2.8M107.2 134.6v30.8M148.7 133.9h2a.85 .85 0 0 1 1 .7M148.7 130.4v.7"/>
<path d="M148.7 133.9v.7M148.7 131.1v2.8M148.7 134.6v30.8M148.7 134.6h3M148.7 130.4h3M151.7 130.4a.95 .95 0 0 1-1 .7h-2M151.7 134.6v30.8M152.9 122.9v3.8M152.9 126.7v9.7M152.9 136.4v41.8M152.9 122.6v.3M152.9 126.5v.2z"/>
<path d="M152.9 122.9v.3M152.9 126.7v.3M152.9 136.4v.9M152.9 126.7v.4M270.8 123.4v.1M270.8 120.4v.1M277.4 127.2l.8-.3h7.3a1.21 1.21 0 0 1 1.2 1.3v9.9a1.21 1.21 0 0 1-1.2 1.3h-7.3a1.21 1.21 0 0 1-1.2-1.3v-9.9zM288.6 127.2l.9-.3h12.5a1.21 1.21 0 0 1 1.2 1.3v9.9a1.21 1.21 0 0 1-1.2 1.3h-12.5a1.21 1.21 0 0 1-1.2-1.3v-10.2zM305.1 127.2l.9-.3h7.2a1.26 1.26 0 0 1 1.3 1.3v9.9a1.26 1.26 0 0 1-1.3 1.3h-7.2a1.26 1.26 0 0 1-1.3-1.3v-9.9zM320.7 120.3v.1M320.7 123.3v.1M320.7 130.2v.1"/>
<path d="M272.3 159.1h.2M272.3 159.1l.6 .9M272.3 159.1l.2 .1M272.5 159.2l.5 .8M272.5 159.1l.5 .8M272.5 159.1v.1M273 159.9v.3M273.4 159.1h.2M273.4 159.1l-.4 .8M273.4 159.1l.1 .1M273.5 159.2l-.5 .8M273.6 159.1l-.6 .9"/>
<path d="M273.6 159.1l-.1 .1M277.4 141.3l.8-.4h7.3a1.21 1.21 0 0 1 1.2 1.2v16.1a1.21 1.21 0 0 1-1.2 1.2h-7.3a1.21 1.21 0 0 1-1.2-1.2v-16.1zM288.6 141.3l.9-.4h12.5a1.21 1.21 0 0 1 1.2 1.2v16.1a1.21 1.21 0 0 1-1.2 1.2h-12.5a1.21 1.21 0 0 1-1.2-1.2v-16.3zM305.1 141.3l.9-.4h7.2a1.26 1.26 0 0 1 1.3 1.2v16.1a1.26 1.26 0 0 1-1.3 1.2h-7.2a1.26 1.26 0 0 1-1.3-1.2v-16.1zM318.7 159.1h.2M318.7 159.1l.5 .9M318.7 159.1l.1 .1M318.8 159.2l.5 .8M318.9 159.1l.4 .8M318.9 159.1l-.1 .1M319.3 159.9v.3M319.8 159.1v.1"/>
<path d="M319.8 159.1h.2M319.8 159.1l-.5 .8M319.8 159.2l-.5 .8M320 159.1l-.2 .1M320 159.1l-.6 .9M102.9 178.2h.5M102.9 178.2l.3 .4h.2M103.4 178.2v.4M103.4 178.2h3.8M104.2 165.4a.89 .89 0 0 0 1 .7h2M104.2 170.7a.97 .97 0 0 0 1 .7h2M104.2 165.4h3"/>
<path d="M104.2 169.6h3M104.2 170.7h3M104.2 169.6v1.1M107.2 168.9h-2a.88 .88 0 0 0-1 .7M107.2 178.2l-.4 .4h-3.4M107.2 170.7v.7M107.2 168.9v.7M107.2 165.4v.7M107.2 176.6a1.21 1.21 0 0 1 1.2-1.2h39.1a1.21 1.21 0 0 1 1.2 1.2M107.2 166.1v2.8M107.2 169.6v1.1M107.2 171.4v6.8"/>
<path d="M113.7 173.4a.99 .99 0 0 1-1-1 .99 .99 0 0 1 1-1h1a.99 .99 0 0 1 1 1 .99 .99 0 0 1-1 1M124.6 170.3l.8-.4h5.1a1.52 1.52 0 0 1 1.2 1.5 1.52 1.52 0 0 1-1.2 1.5h-5.1a1.54 1.54 0 0 1-1.2-1 1.54 1.54 0 0 1 .4-1.6zM141.2 173.4a.99 .99 0 0 1-1-1 .99 .99 0 0 1 1-1 1.76 1.76 0 0 1 1.8 .4 1 1 0 0 1 .1 1 1 1 0 0 1-.9 .6M148.7 168.9h2a.93 .93 0 0 1 1 .7M148.7 178.2l.1 .2 .3 .2h3.3M148.7 170.7v.7M148.7 168.9v.7M148.7 165.4v.7M148.7 166.1v2.8M148.7 169.6v1.1M148.7 171.4v6.8M148.7 178.2h3.7"/>
<path d="M148.7 165.4h3M148.7 169.6h3M148.7 170.7h3M151.7 170.7a.95 .95 0 0 1-1 .7h-2M151.7 165.4a.95 .95 0 0 1-1 .7h-2M151.7 169.6v1.1M152.4 178.2v.4M152.4 178.2h.5M152.9 178.2v.2l-.5 .2M270.8 178.2h.5M270.8 178.2v.2l.5 .2M271.3 178.2v.4"/>
<path d="M271.3 178.2h3.2M271.3 178.6h3.2M271.5 160.3h.7M271.5 160.1h.7M271.5 160.1v.2M271.5 160.1l.1 .1M271.6 160.2h.5M271.6 160.2l-.1 .1M272.1 160.2l.1 .1M272.2 160.1v.2M272.2 160.1l-.1 .1M272.3 160.9h.2"/>
<path d="M272.5 160.8l-.2 .1M272.5 160.8v.1M272.9 160h.1M272.9 160l-.6 .9M273 160h.1M273 160l.5 .8M273 160.2l.4 .7M273 160.2l-.5 .7M273 160l-.5 .8M273 160l.6 .9M273.4 160.9h.2M273.5 160.8l.1 .1"/>
<path d="M273.5 160.8l-.1 .1M274.5 178.2v.4M274.5 178.2h.5M274.5 176.6h.5M274.5 176.6v1.6M275 178.2l-.1 .2-.4 .2M275 176.6v1.6M276.2 175.4a1.99 1.99 0 0 0-1.7 1.2M276.3 175.4a1.26 1.26 0 0 0-1.3 1.2M277.4 161.3l.8-.4h7.3a1.21 1.21 0 0 1 1.2 1.2v10.1a1.21 1.21 0 0 1-1.2 1.2h-7.3a1.21 1.21 0 0 1-1.2-1.2v-10.1zM281.5 173.4a.99 .99 0 0 1-1-1 .99 .99 0 0 1 1-1h1a.99 .99 0 0 1 1 1 .99 .99 0 0 1-1 1M288.6 161.3l.9-.4h12.5a1.21 1.21 0 0 1 1.2 1.2v10.1a1.21 1.21 0 0 1-1.2 1.2h-12.5a1.21 1.21 0 0 1-1.2-1.2v-10.3z"/>
<path d="M292.3 170.3l.9-.4h5a1.52 1.52 0 0 1 1.3 1.5 1.52 1.52 0 0 1-1.3 1.5h-5a1.56 1.56 0 0 1-.9-2.6zM305.1 161.3l.9-.4h7.2a1.26 1.26 0 0 1 1.3 1.2v10.1a1.26 1.26 0 0 1-1.3 1.2h-7.2a1.26 1.26 0 0 1-1.3-1.2v-10.1zM309 173.4a.99 .99 0 0 1-1-1 .99 .99 0 0 1 1-1h1a.99 .99 0 0 1 1 1 .99 .99 0 0 1-1 1M315 175.4a1.57 1.57 0 0 0 1.5-1.5v-104a1.51 1.51 0 0 0-1.5-1.5h-38.5a1.51 1.51 0 0 0-1.5 1.5v104a1.57 1.57 0 0 0 1.5 1.5h38.8a2.16 2.16 0 0 1 1.7 1.2M315.2 175.4a1.26 1.26 0 0 1 1.3 1.2M316.5 178.2l.2 .3 .3 .1M316.5 178.2h.5M316.5 176.6h.5M316.5 176.6v1.6M317 178.2v.4M317 178.2h3.3M317 178.6h3.3"/>
<path d="M317 176.6v1.6M317.9 160.1v.2M317.9 160.3h.6M317.9 160.1h.6M317.9 160.1l.1 .1M318 160.2h.4M318 160.2l-.1 .1M318.4 160.2l.1 .1M318.5 160.1v.2M318.5 160.1l-.1 .1M318.7 160.9h.1M318.8 160.8v.1"/>
<path d="M318.8 160.8l-.1 .1M319.2 160l-.5 .9M319.2 160h.2M319.3 160h.1M319.3 160.2l-.5 .7M319.3 160.2l.5 .7M319.3 160l-.5 .8M319.3 160l.6 .8M319.4 160l.6 .9M319.8 160.9h.2M319.9 160.8l-.1 .1M319.9 160.8l.1 .1"/>
<path d="M320.3 178.2h.4M320.3 178.2v.4M320.7 178.2v.2l-.4 .2M102.9 233.8l.3 .4h.2M102.9 233.8h.5M102.9 230.5h.5M102.9 230.5v3.3M103.4 233.8v.4M103.4 230l-.3 .2-.2 .3M103.4 230v.5M103.4 230.5v3.3M103.4 233.8h3.3"/>
<path d="M103.4 234.2h3.3M103.4 230.5h3.3M103.4 230h3.8M106.7 233.8v.4M106.7 233.8h.5M106.7 234.2h1.7M106.7 230.5v3.3M107.2 233.8l-.2 .4h-.3M107.2 230l-.5 .5M107.2 233.8h1.2M107.2 233h1.2M107.2 234.2v1.6h1.5"/>
<path d="M107.2 230v3.8M108.4 234.2h.3v1.6M108.4 233.8v.4M108.4 233v.8M108.4 233h39.1M108.7 235.8h38.5M113.9 234.2h.6M141.4 234.2h.6M147.5 233.8v.4M147.5 233.8h1.2M147.5 233h1.2M147.5 233v.8"/>
<path d="M147.5 234.2h1.7M147.5 234.2h-.3v1.6M148.7 233.8h.5M148.7 233.8l.2 .4h.3M148.7 230l.5 .5M148.7 234.2v1.6h-1.5M148.7 230v3.8M148.7 230h3.7M149.2 233.8v.4M149.2 233.8h3.2M149.2 234.2h3.2M149.2 230.5v3.3"/>
<path d="M149.2 230.5h3.2M152.4 233.8v.4M152.4 233.8h.5M152.4 230.5h.5M152.4 230v.5M152.4 230l.5 .2v.3M152.4 230.5v3.3M152.9 233.8v.2l-.5 .2M152.9 230.5v3.3"/>
<circle cx="114.2" cy="28.1" r=".41"/>
<circle cx="141.7" cy="28.1" r=".4"/>
<circle cx="103.9" cy="76.3" r=".37"/>
<circle cx="104" cy="76.3" r=".26"/>
<circle cx="105.7" cy="76.3" r=".73"/>
<circle cx="108.2" cy="70.9" r=".4"/>
<circle cx="108.2" cy="78.4" r=".39"/>
<circle cx="127.9" cy="69.8" r=".4"/>
<circle cx="127.9" cy="69.8" r=".75"/>
<circle cx="147.7" cy="70.9" r=".4"/>
<circle cx="147.7" cy="78.4" r=".39"/>
<circle cx="150.2" cy="76.3" r=".73"/>
<circle cx="151.9" cy="76.3" r=".25"/>
<circle cx="152" cy="76.3" r=".37"/>
<circle cx="271.8" cy="76.3" r=".25"/>
<circle cx="273.5" cy="76.3" r="1.24"/>
<circle cx="273.5" cy="76.3" r=".73"/>
<circle cx="276" cy="70.9" r=".41"/>
<circle cx="276" cy="78.4" r=".4"/>
<circle cx="295.7" cy="69.8" r=".4"/>
<circle cx="315.5" cy="78.4" r=".39"/>
<circle cx="315.5" cy="70.9" r=".41"/>
<circle cx="318" cy="76.3" r=".73"/>
<circle cx="318" cy="76.3" r="1.24"/>
<circle cx="319.8" cy="76.3" r=".25"/>
<circle cx="108.2" cy="85.9" r=".4"/>
<circle cx="108.2" cy="93.4" r=".4"/>
<circle cx="147.7" cy="93.4" r=".4"/>
<circle cx="147.7" cy="85.9" r=".4"/>
<circle cx="276" cy="85.9" r=".41"/>
<circle cx="276" cy="93.4" r=".41"/>
<circle cx="315.5" cy="85.9" r=".41"/>
<circle cx="315.5" cy="93.4" r=".4"/>
<circle cx="105.7" cy="111.3" r=".73"/>
<circle cx="108.2" cy="108.4" r=".4"/>
<circle cx="108.2" cy="115.9" r=".39"/>
<circle cx="108.2" cy="100.9" r=".39"/>
<circle cx="119.7" cy="103.6" r="1.67"/>
<circle cx="119.7" cy="103.6" r=".89"/>
<circle cx="119.7" cy="103.7" r=".39"/>
<circle cx="136.2" cy="103.6" r=".87"/>
<circle cx="136.2" cy="103.6" r="1.67"/>
<circle cx="136.2" cy="103.6" r=".39"/>
<circle cx="147.7" cy="108.4" r=".4"/>
<circle cx="147.7" cy="115.9" r=".39"/>
<circle cx="147.7" cy="100.9" r=".39"/>
<circle cx="150.2" cy="111.3" r=".73"/>
<circle cx="273.5" cy="111.3" r=".73"/>
<circle cx="273.5" cy="111.3" r="1.25"/>
<circle cx="276" cy="100.9" r=".4"/>
<circle cx="276" cy="115.9" r=".4"/>
<circle cx="276" cy="108.4" r=".41"/>
<circle cx="287.5" cy="103.6" r=".39"/>
<circle cx="304" cy="103.6" r=".39"/>
<circle cx="315.5" cy="108.4" r=".4"/>
<circle cx="315.5" cy="100.9" r=".4"/>
<circle cx="315.5" cy="115.9" r=".4"/>
<circle cx="318" cy="111.3" r=".73"/>
<circle cx="318" cy="111.3" r="1.25"/>
<circle cx="105.7" cy="132.5" r=".73"/>
<circle cx="108.2" cy="135.4" r=".39"/>
<circle cx="108.2" cy="127.9" r=".39"/>
<circle cx="147.7" cy="135.4" r=".39"/>
<circle cx="147.7" cy="127.9" r=".39"/>
<circle cx="150.2" cy="132.5" r=".73"/>
<circle cx="273.5" cy="132.5" r=".73"/>
<circle cx="273.5" cy="132.5" r="1.25"/>
<circle cx="276" cy="135.4" r=".4"/>
<circle cx="276" cy="127.9" r=".4"/>
<circle cx="315.5" cy="135.4" r=".39"/>
<circle cx="315.5" cy="127.9" r=".4"/>
<circle cx="318" cy="132.5" r=".73"/>
<circle cx="318" cy="132.5" r="1.25"/>
<circle cx="108.2" cy="157.9" r=".4"/>
<circle cx="108.2" cy="142.9" r=".4"/>
<circle cx="108.2" cy="150.4" r=".39"/>
<circle cx="119.7" cy="140.2" r="1.67"/>
<circle cx="119.7" cy="140.1" r=".4"/>
<circle cx="119.7" cy="140.2" r=".89"/>
<circle cx="136.2" cy="140.1" r=".87"/>
<circle cx="136.2" cy="140.1" r=".4"/>
<circle cx="136.2" cy="140.2" r="1.67"/>
<circle cx="147.7" cy="157.9" r=".4"/>
<circle cx="147.7" cy="142.9" r=".4"/>
<circle cx="147.7" cy="150.4" r=".39"/>
<circle cx="276" cy="157.9" r=".41"/>
<circle cx="276" cy="142.9" r=".41"/>
<circle cx="276" cy="150.4" r=".4"/>
<circle cx="287.5" cy="140.1" r=".4"/>
<circle cx="304" cy="140.1" r=".4"/>
<circle cx="315.5" cy="150.4" r=".39"/>
<circle cx="315.5" cy="157.9" r=".41"/>
<circle cx="315.5" cy="142.9" r=".41"/>
<circle cx="103.9" cy="167.5" r=".37"/>
<circle cx="103.9" cy="167.5" r=".26"/>
<circle cx="105.7" cy="167.5" r=".73"/>
<circle cx="108.2" cy="172.9" r=".39"/>
<circle cx="108.2" cy="165.4" r=".39"/>
<circle cx="127.9" cy="174" r=".75"/>
<circle cx="127.9" cy="174" r=".39"/>
<circle cx="147.7" cy="172.9" r=".39"/>
<circle cx="147.7" cy="165.4" r=".39"/>
<circle cx="150.2" cy="167.5" r=".73"/>
<circle cx="151.9" cy="167.5" r=".25"/>
<circle cx="152" cy="167.5" r=".37"/>
<circle cx="271.8" cy="167.5" r=".25"/>
<circle cx="273.5" cy="167.5" r=".73"/>
<circle cx="273.5" cy="167.5" r="1.25"/>
<circle cx="276" cy="165.4" r=".4"/>
<circle cx="276" cy="172.9" r=".4"/>
<circle cx="295.7" cy="174" r=".39"/>
<circle cx="315.5" cy="165.4" r=".39"/>
<circle cx="315.5" cy="172.9" r=".4"/>
<circle cx="318" cy="167.5" r=".73"/>
<circle cx="318" cy="167.5" r="1.25"/>
<circle cx="319.8" cy="167.5" r=".25"/>
<circle cx="105.1" cy="232.1" r=".87"/>
<circle cx="114.2" cy="234" r=".41"/>
<circle cx="141.7" cy="234" r=".4"/>
<circle cx="150.8" cy="232.1" r=".87"/>
</g>
<g font-size="8.5">
<text x="373.1" y="265.8">H</text>
<text x="383.8" y="265.7">B</text>
</g>
<g font-size="8.1">
<text x="51.7" y="9.3">4</text>
<text x="159.7" y="9.3">3</text>
<text x="267.6" y="9.3">2</text>
<text x="375.6" y="9.3">1</text>
<text x="4" y="76">B</text>
<text x="423.1" y="76">B</text>
<text x="3.3" y="215.7">A</text>
<text x="422.4" y="215.7">A</text>
<text x="51.7" y="276">4</text>
<text x="159.7" y="276">3</text>
<text x="267.6" y="276">2</text>
<text x="375.6" y="276">1</text>
</g>
<text font-size="6.3" x="385.5" y="251.9">minusX_Frame</text>
<g font-size="4.2" fill="#808080">
<text x="40.2" y="36.9">2X</text>
<text x="52.3" y="36.9">1.6</text>
<text x="60.1" y="36.9">0.1</text>
<text x="74.8" y="36.9">(4.0</text>
<text x="84.1" y="36.9">0.2</text>
<text x="91.9" y="36.9">)</text>
<text x="42.2" y="43.3">M2X0.4 - 6H</text>
<text x="72.8" y="43.3">(4.0</text>
<text x="82.2" y="43.3">0.2</text>
<text x="90" y="43.3">)</text>
<text x="33.4" y="48.9">BREACH FOR VENTING PURPOSES</text>
<text x="126.9" y="56.7">98.0</text>
<text x="272.4" y="57.4" transform="rotate(-90 272.4 57.4)">0</text>
<text x="277.5" y="57.4" transform="rotate(-90 277.5 57.4)">5.6</text>
<text x="282.5" y="57.4" transform="rotate(-90 282.5 57.4)">10.5</text>
<text x="297.4" y="57.4" transform="rotate(-90 297.4 57.4)">50.0</text>
<text x="314.5" y="57.4" transform="rotate(-90 314.5 57.4)">89.5</text>
<text x="319.6" y="57.4" transform="rotate(-90 319.6 57.4)">94.5</text>
<text x="129.6" y="63.2">4X 2.0</text>
<text x="338.9" y="67.8">8X</text>
<text x="349.8" y="67.8">2.9 THRU</text>
<text x="170.1" y="76.1">217.7</text>
<text x="351.4" y="72.9">5.0</text>
<text x="361.8" y="72.9">3.0</text>
<text x="78.9" y="83.7">15.0 TYP</text>
<text x="170.1" y="81.2">215.5</text>
<text x="170.1" y="87.3">204.7</text>
<text x="334.2" y="87.7">8X</text>
<text x="346.3" y="87.7">2.9 THRU ALL</text>
<text x="340.6" y="101.8">34X</text>
<text x="355" y="101.8">1.6 THRU ALL</text>
<text x="170.1" y="104">150.0</text>
<text x="339.5" y="106.9">M2X0.4 - 6H THRU ALL</text>
<text x="170.1" y="112.6">134.7</text>
<text x="170.1" y="117.7">125.5</text>
<text x="170.1" y="129.2">101.5</text>
<text x="170.1" y="136.4">92.3</text>
<text x="60.6" y="142.9">0.000</text>
<text x="170.1" y="142.9">77.0</text>
<text x="41.3" y="145.2">4X</text>
<text x="53.4" y="145.2">1.5</text>
<text x="59.2" y="147">-0.013</text>
<text x="78.1" y="145.2">3.0</text>
<text x="52.5" y="159.8">4X</text>
<text x="64.6" y="159.8">1.0 THRU</text>
<text x="170.1" y="162.1">22.3</text>
<text x="170.1" y="170">11.5</text>
<text x="170.1" y="175.1">9.3</text>
<text x="170.1" y="180.2">0</text>
<text x="56" y="189.2">2X</text>
<text x="68.1" y="189.2">1.6 THRU ALL</text>
<text x="55.3" y="194.3">M2X0.4 - 6H</text>
<text x="85.9" y="194.3">10.0</text>
<text x="61.8" y="199.3">3.0 X 90°, NEAR SIDE</text>
<text x="77.6" y="227.2">7.25</text>
<text x="182.4" y="224.6">2X</text>
<text x="194.5" y="224.6">3.5</text>
<text x="207.3" y="224.6">12.4</text>
<text x="79.9" y="232.3">3.5</text>
<text x="182" y="229.7">8-36 UNF</text>
<text x="207.7" y="229.7">10.3</text>
<text x="83.4" y="237.3">0</text>
<text x="18.7" y="248.1">2X</text>
<text x="30.7" y="248.1">1.6</text>
<text x="38.5" y="248.1">0.1</text>
<text x="53.2" y="248.1">(4.0</text>
<text x="62.6" y="248.1">0.2</text>
<text x="70.4" y="248.1">)</text>
<text x="20.7" y="254.5">M2X0.4 - 6H</text>
<text x="51.2" y="254.5">(4.0</text>
<text x="60.6" y="254.5">0.2</text>
<text x="68.4" y="254.5">)</text>
<text x="154.6" y="253.9" transform="rotate(-90 154.6 253.9)">0</text>
<text x="22.8" y="260.1">BREAK THROUGH FOR</text>
<text x="106.7" y="262.1" transform="rotate(-90 106.7 262.1)">95.75</text>
<text x="115.8" y="259.8" transform="rotate(-90 115.8 259.8)">77.5</text>
<text x="143.3" y="259.8" transform="rotate(-90 143.3 259.8)">22.5</text>
<text x="149.5" y="259.8" transform="rotate(-90 149.5 259.8)">4.25</text>
<text x="25.5" y="265.2">VENTING PURPOSES</text>
</g>
<g font-size="4.2">
<text x="87.2" y="171.5">B</text>
<text x="133.5" y="190.7">C</text>
<text x="370.7" y="236.2">-X FRAME</text>
<text x="93.4" y="257.5">A</text>
</g>
<text font-size="3.8" x="21.6" y="276.3">SOLIDWORKS Educational Product. For Instructional Use Only.</text>
<g font-size="3.4">
<text x="350.2" y="226.2">Description:</text>
<text x="371.5" y="247.9">DWG. NO.</text>
<text x="373.2" y="257.5">REV</text>
<text x="384.1" y="257.5">SIZE</text>
<text x="392.8" y="258.7">SCALE: 1:2</text>
<text x="392.8" y="264.9">SHEET 4 OF 4</text>
</g>
<text font-size="2.8" x="284.5" y="250">6061-T6 (SS)</text>
<g font-size="2.5">
<text x="338" y="233.8">4/22/19</text>
<text x="338" y="229.2">4/22/19</text>
</g>
<text font-size="2.4" x="244.5" y="247.8">UNLESS OTHERWISE SPECIFIED:</text>
<g font-size="2.2">
<text x="327.3" y="225.4">NAME</text>
<text x="339.8" y="225.4">DATE</text>
<text x="307" y="233.8">CHECKED</text>
<text x="307" y="229.3">DRAWN</text>
<text x="307" y="238.6">ENG APPR.</text>
<text x="306.7" y="242.7">MFG APPR.</text>
<text x="244.5" y="251.5">DIMENSIONS ARE IN MILLIMETER</text>
<text x="306.8" y="247.7">COMMENTS:</text>
<text x="244.5" y="254.2">TOLERANCES:</text>
<text x="244.5" y="256.8">ONE PLACE DECIMAL</text>
<text x="270.1" y="256.8">0.1</text>
<text x="244.5" y="259.5">TWO PLACE DECIMAL</text>
<text x="270.4" y="259.5">0.01</text>
</g>
<g font-size="2.1">
<text x="279.5" y="255">ANODIZATION: TYPE II</text>
<text x="279" y="264.9">DO NOT SCALE DRAWING</text>
</g>
<g font-size="2">
<text x="278.4" y="247.1">MATERIAL</text>
<text x="278.4" y="253">FINISH</text>
<text x="278.4" y="258.5">WEIGHT (REF)</text>
</g>
<g font-size="1.8">
<text x="326.8" y="232.9">ANDREW</text>
<text x="327.2" y="230">MEDICK</text>
<text x="328.2" y="228.3">RYAN</text>
<text x="325.4" y="234.6">GREENBERG</text>
</g>
</svg>
